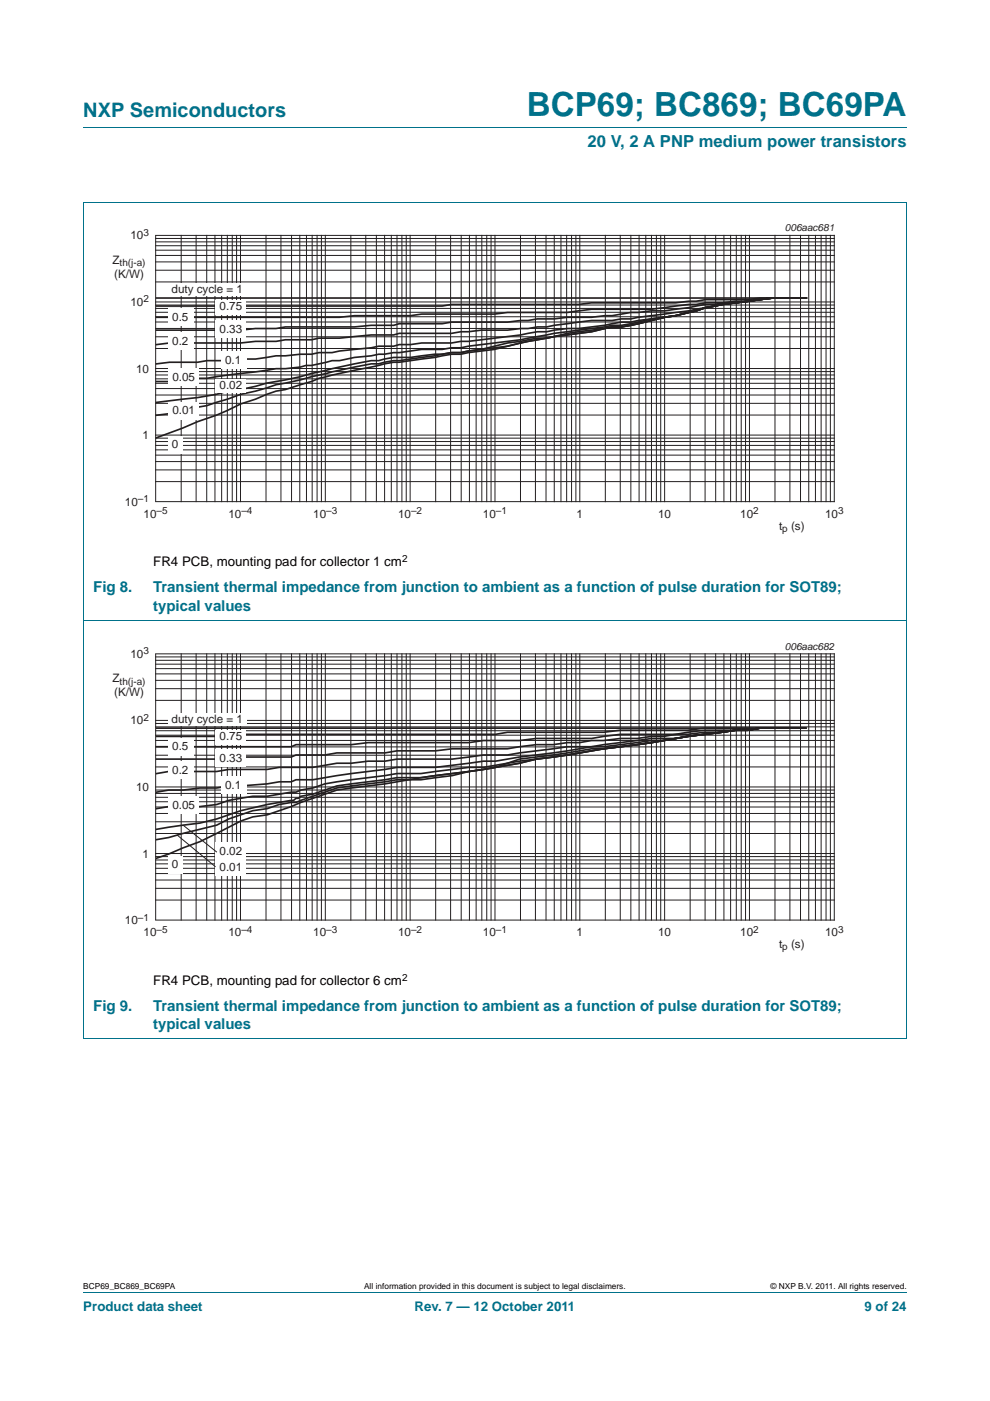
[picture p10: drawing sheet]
<svg xmlns="http://www.w3.org/2000/svg" width="210mm" height="297mm" viewBox="0 0 210 297" stroke-linecap="round" stroke-linejoin="round" font-family="sans-serif">
<path d="M17.7 27h174.6M17.6 42.9h174.7M17.7 42.9v177.3M192.3 42.9v177.3M17.6 131.6h174.7M17.6 220.3h174.7M17.7 273.9h174.6" fill="none" stroke="#00718a" stroke-width=".21"/>
<path d="M20.3 47.1h169.4v66.3h-169.4z" fill="none" stroke="#fff" stroke-width=".21"/>
<g fill="none" stroke="#231f20" stroke-width=".21">
<path d="M33 59.8h144M33 57.3h144M33 55.5h144M33 54.2h144M33 53h144M33 52.1h144M33 51.3h144M33 50.6h144M33 49.9h144v56.5h-144zM38.4 49.9v56.5M41.6 49.9v56.5M43.8 49.9v56.5"/>
<path d="M45.6 49.9v56.5M47 49.9v56.5M48.2 49.9v56.5M49.3 49.9v56.5M50.2 49.9v56.5M51 49.9v56.5M56.4 49.9v56.5M59.6 49.9v56.5M61.8 49.9v56.5M63.6 49.9v56.5M65 49.9v56.5M66.2 49.9v56.5"/>
<path d="M67.3 49.9v56.5M68.2 49.9v56.5M69 49.9v56.5M74.4 49.9v56.5M77.6 49.9v56.5M79.8 49.9v56.5M81.6 49.9v56.5M83 49.9v56.5M84.2 49.9v56.5M85.2 49.9v56.5M86.2 49.9v56.5M87 49.9v56.5"/>
<path d="M92.4 49.9v56.5M95.6 49.9v56.5M97.8 49.9v56.5M99.6 49.9v56.5M101 49.9v56.5M102.2 49.9v56.5M103.2 49.9v56.5M104.2 49.9v56.5M105 49.9v56.5M110.4 49.9v56.5M113.6 49.9v56.5M115.8 49.9v56.5"/>
<path d="M117.6 49.9v56.5M119 49.9v56.5M120.2 49.9v56.5M121.2 49.9v56.5M122.1 49.9v56.5M123 49.9v56.5M128.4 49.9v56.5M131.6 49.9v56.5M133.8 49.9v56.5M135.6 49.9v56.5M137 49.9v56.5M138.2 49.9v56.5"/>
<path d="M139.2 49.9v56.5M140.1 49.9v56.5M141 49.9v56.5M146.4 49.9v56.5M149.5 49.9v56.5M151.8 49.9v56.5M153.5 49.9v56.5M155 49.9v56.5M156.2 49.9v56.5M157.2 49.9v56.5M158.1 49.9v56.5M159 49.9v56.5"/>
<path d="M164.4 49.9v56.5M167.5 49.9v56.5M169.8 49.9v56.5M171.5 49.9v56.5M173 49.9v56.5M174.2 49.9v56.5M175.2 49.9v56.5M176.1 49.9v56.5M33 79.5h144M33 78.8h144M33 78.1h144M33 73.9h144"/>
<path d="M33 71.4h144M33 69.6h144M33 68.3h144M33 67.2h144M33 66.2h144M33 65.4h144M33 64.7h144M33 64h144M33 99.6h144M33 97.9h144M33 96.5h144M33 95.4h144"/>
<path d="M33 94.4h144M33 93.6h144M33 92.9h144M33 92.2h144M33 88h144M33 85.5h144M33 83.8h144M33 82.4h144M33 81.3h144M33 80.3h144M33 102.1h144"/>
</g>
<path d="M33.2 63.2h137.8M171 63.2h-9.9l-2.4 .3h-9.1l-2 .4h-1.5l-2.8 .3h-17.8l-2.8 .3h-26.9l-2 .4h-60.6M171 63.2h-7.1l-7.9 1h-6.4l-11.5 1.4h-12.6l-5.2 .7h-12.6l-2.8 .3h-15.5l-2.3 .3h-11.9l-3.2 .4h-38.8M171 63.2h-7.1l-5.2 .7h-2.7l-4.4 .6h-2l-3.5 .7-5.2 .7h-2.8l-2.7 .4h-1.6l-4 .6h-1.6l-2.7 .4h-5.2l-2.8 .3h-3.5l-2 .4h-1.6l-2.7 .3h-11.9l-2 .3h-9.1l-1.2 .4h-4.8l-3.5 .3h-14.7l-2 .4h-4.3l-3.2 .3h-17.8M171 63.2h-7.1l-2.8 .3a126 126 0 0 0-15 2.4l-10.7 1.4-1.6 .3h-2l-2 .4a36.3 36.3 0 0 0-9.5 .6l-4.3 .7h-2l-2 .4h-1.6l-2.7 .3h-5.6l-2.8 .3h-1.5l-2 .4h-11.1l-1.2 .3a57.1 57.1 0 0 0-11.5 .7h-4.3l-1.6 .3h-5.6l-2 .4h-4.3l-3.2 .3h-15l-2.8 .4M171 63.2h-7.1l-2.8 .3a96.2 96.2 0 0 0-11.5 1.7 60 60 0 0 1-14.2 2.8l-1.6 .3h-2a56.3 56.3 0 0 1-11.5 1.4l-4.3 .6h-2l-3.6 .7-11.1 1.4h-1.5l-2 .3h-6.4l-2.3 .4h-2.4l-1.2 .3h-3.2l-1.6 .3-6.7 .7-1.6 .4h-2.7l-1.6 .3h-2.4l-3.2 .3h-2l-4.3 .7h-3.2l-2.7 .4h-4.4l-2 .3h-5.9l-2.8 .3M171 63.2h-7.1l-2.8 .3a96 96 0 0 0-11.5 1.7 54 54 0 0 1-11.5 2.4 29.3 29.3 0 0 1-8.3 1.4l-1.6 .3-10.7 1.4-7.1 1.3-11.1 1.4-1.5 .3h-2l-2 .4a32.2 32.2 0 0 0-9.1 .7h-1.2l-8.3 1-3.2 .7h-1.6l-4.3 1h-1.2l-1.2 .3-3.2 .4h-2l-14.6 2h-2l-5.9 .7h-2.8M171 63.2h-7.1l-2.8 .3a96 96 0 0 0-11.5 1.7 53.8 53.8 0 0 1-8.7 2.1l-7.1 1.7-2 .3h-2l-1.6 .4a61.1 61.1 0 0 0-12.2 2h-2l-6.3 1-5.6 1.4-4.3 .7h-2l-2 .3h-1.6l-5.1 .7h-3.6l-3.2 .7h-1.6l-8.3 1.7-9.9 2.3-3.9 .7-5.6 1.4-2.7 .3-2.4 .7-4 .7-8.7 1M171 63.2h-7.1l-2.8 .3a96 96 0 0 0-11.5 1.7 53.9 53.9 0 0 1-8.7 2.1l-7.1 1.7-2 .3h-2a48.9 48.9 0 0 1-9.5 1.7l-2.8 .4-5.5 1-4.3 1-8.4 1-1.5 .4h-2l-3.6 .6-7.5 1.1h-1.2l-3.2 .6h-1.6l-3.5 .7-9.1 2.1-2.4 .6-5.2 1.1-4.3 1.3-3.2 .7-7.1 2.4-7.9 1.7-2.8 .3M171 63.2h-7.1l-2.8 .3a96 96 0 0 0-11.5 1.7 53.9 53.9 0 0 1-8.7 2.1l-7.1 1.7-2 .3h-2a48.9 48.9 0 0 1-9.5 1.7l-2.7 .4a124.4 124.4 0 0 0-12.7 2.7l-5.6 .7-1.5 .3h-2l-3.6 .7-7.5 1a22.6 22.6 0 0 0-6 1l-11 2.4-1.6 .7-5.6 1.7-2 .3-4.3 1.7-3.2 1.1-5.1 2.3-4 1.4-3.2 1.4-5.5 2" fill="none" stroke="#231f20" stroke-width=".35"/>
<g fill="#fff">
<path d="M35.7 92.5h3v3.7h-3z"/>
<path d="M35.7 60.1h16.5v2.7h-16.5z"/>
<path d="M35.7 85.2h6.5v3.7h-6.5z"/>
<path d="M45.7 80.4h6.5v2.8h-6.5z"/>
<path d="M35.7 78.1h6.5v3.7h-6.5z"/>
<path d="M46.9 74.5h5.3v3.7h-5.3z"/>
<path d="M35.7 70.5h5.3v3.8h-5.3z"/>
<path d="M45.7 67.9h6.5v3.7h-6.5z"/>
<path d="M35.7 65.4h5.3v3.7h-5.3z"/>
<path d="M45.7 63.6h6.5v3.1h-6.5z"/>
</g>
<path d="M20.3 135.8h169.4v66.3h-169.4z" fill="none" stroke="#fff" stroke-width=".21"/>
<g fill="none" stroke="#231f20" stroke-width=".21">
<path d="M33 140h144M33 139.3h144M33 138.6h144v56.5h-144zM38.4 138.6v56.5M41.6 138.6v56.5M43.8 138.6v56.5M45.6 138.6v56.5M47 138.6v56.5M48.2 138.6v56.5M49.3 138.6v56.5M50.2 138.6v56.5M51 138.6v56.5"/>
<path d="M56.4 138.6v56.5M59.6 138.6v56.5M61.8 138.6v56.5M63.6 138.6v56.5M65 138.6v56.5M66.2 138.6v56.5M67.3 138.6v56.5M68.2 138.6v56.5M69 138.6v56.5M74.4 138.6v56.5M77.6 138.6v56.5M79.8 138.6v56.5"/>
<path d="M81.6 138.6v56.5M83 138.6v56.5M84.2 138.6v56.5M85.2 138.6v56.5M86.2 138.6v56.5M87 138.6v56.5M92.4 138.6v56.5M95.6 138.6v56.5M97.8 138.6v56.5M99.6 138.6v56.5M101 138.6v56.5M102.2 138.6v56.5"/>
<path d="M103.2 138.6v56.5M104.2 138.6v56.5M105 138.6v56.5M110.4 138.6v56.5M113.6 138.6v56.5M115.8 138.6v56.5M117.6 138.6v56.5M119 138.6v56.5M120.2 138.6v56.5M121.2 138.6v56.5M122.1 138.6v56.5M123 138.6v56.5"/>
<path d="M128.4 138.6v56.5M131.6 138.6v56.5M133.8 138.6v56.5M135.6 138.6v56.5M137 138.6v56.5M138.2 138.6v56.5M139.2 138.6v56.5M140.1 138.6v56.5M141 138.6v56.5M146.4 138.6v56.5M149.5 138.6v56.5M151.8 138.6v56.5"/>
<path d="M153.5 138.6v56.5M155 138.6v56.5M156.2 138.6v56.5M157.2 138.6v56.5M158.1 138.6v56.5M159 138.6v56.5M164.4 138.6v56.5M167.5 138.6v56.5M169.8 138.6v56.5M171.5 138.6v56.5M173 138.6v56.5M174.2 138.6v56.5"/>
<path d="M175.2 138.6v56.5M176.1 138.6v56.5M33 158.4h144M33 157h144M33 155.9h144M33 154.9h144M33 154.1h144M33 153.4h144M33 152.7h144M33 148.5h144M33 146h144M33 144.2h144"/>
<path d="M33 142.9h144M33 141.8h144M33 140.8h144M33 176.7h144M33 174.2h144M33 172.5h144M33 171.1h144M33 170h144M33 169h144M33 168.2h144M33 167.5h144M33 166.9h144"/>
<path d="M33 162.6h144M33 160.1h144M33 190.8h144M33 188.3h144M33 186.6h144M33 185.2h144M33 184.1h144M33 183.2h144M33 182.3h144M33 181.6h144M33 181h144"/>
</g>
<path d="M33.2 154.4h137.6M170.8 154.4h-21.4l-3.5 .4h-14.3l-3.6 .5h-20.4l-2.5 .4h-56.6l-2.5 .4h-12.8M170.8 154.4h-9.6l-2.6 .4h-9.2l-6.1 .9h-11.7l-6.1 .9h-11.7l-3.6 .4h-7.7l-3 .4h-21.4l-3.6 .5h-11.7l-1 .4h-28.6M170.8 154.4h-9.6l-2.6 .4h-2.5l-3.1 .5h-3.6l-3.5 .4h-2.6l-2.5 .4h-2.6l-3 .5h-3.6l-3.6 .4h-2.5l-2.6 .4h-2.5l-3.1 .5h-3.5l-6.2 .9h-11.7l-3.6 .4h-8.1l-2.6 .4h-10.2l-2.5 .5h-6.1l-1 .4h-13.3l-2.5 .4h-12.8M170.8 154.4h-9.6l-2.6 .4h-2.5l-12.8 1.8h-5.1l-12.7 1.7h-5.1l-12.8 1.8h-5.1l-6.6 .8h-11.7l-2.6 .5h-3.5l-3.6 .4h-3.1l-5 .9h-7.2l-2.5 .4h-8.2l-2.5 .5h-10.2l-2.6 .4M170.8 154.4h-9.6l-2.6 .4h-2.5l-10.2 1.3-5.1 .9h-2.6l-10.2 1.3h-2.5a183.4 183.4 0 0 1-15.3 2.2l-5.1 .9h-2.6l-10.2 1.3h-8.1l-2.6 .4a184.4 184.4 0 0 0-15.2 2.2h-3.6l-1 .5h-2.6l-2.5 .4-5.6 .4h-2.6l-2.5 .5h-3.6l-3.6 .4h-3l-2.6 .4M170.8 154.4h-9.6l-2.6 .4h-2.5a310.5 310.5 0 0 0-20.9 3.1l-7.2 .9h-2.5a184.3 184.3 0 0 1-15.3 2.1l-2.6 .9-5.1 .9h-3l-10.2 1.3h-5.1l-12.8 1.8-2.5 .4-2.5 .9-2.6 .4-1 .4h-1l-5.1 .9h-3.1l-5.1 .9-2.5 .9-3.6 .4h-6.6l-2.6 .4M170.8 154.4h-9.6l-2.6 .4h-2.5a310.2 310.2 0 0 0-20.9 3.1l-7.2 .9a214.4 214.4 0 0 1-17.8 2.6l-2.6 .4-2.5 .9-5.6 .9-10.2 1.3h-5.1l-12.8 1.7-5 1.8-2.6 .4-.5 .5h-.5l-.5 .4a67.8 67.8 0 0 0-16.3 3.9l-3.6 .9-9.2 1.3M170.8 154.4h-9.6l-2.6 .4h-2.5a310.2 310.2 0 0 0-20.9 3.1l-7.2 .9-7.6 1.3-6.6 .8a172.7 172.7 0 0 1-21.5 3.5l-5.6 .9h-2.5l-12.8 1.8-8.6 3h-1l-2.6 .5-2.5 .8-3.1 .5-5.1 1.7-2.5 1.3-10.2 2.7-2.6 .4M170.8 154.4h-9.6l-2.6 .4h-2.5a310.2 310.2 0 0 0-20.9 3.1l-7.2 .9-7.6 1.3-6.6 .8a163.4 163.4 0 0 1-14.3 2.7l-3.6 .8-6.6 .9h-2.6l-5.1 .9-10.2 1.3a68.9 68.9 0 0 0-9.6 3.5l-5.1 1.8-3.1 .4-2.5 .9-8.7 4.4-9.2 3.5" fill="none" stroke="#231f20" stroke-width=".35"/>
<g fill="#fff">
<path d="M35.7 181.5h3v3.8h-3z"/>
<path d="M35.7 151.3h16.5v2.7h-16.5z"/>
<path d="M45.7 182h6.5v3.8h-6.5z"/>
<path d="M35.7 168.8h6.5v3.8h-6.5z"/>
<path d="M46.9 164.6h5.3v3.7h-5.3z"/>
<path d="M35.7 161.5h5.3v3.7h-5.3z"/>
<path d="M45.7 158.9h6.5v3.7h-6.5z"/>
<path d="M35.7 156.4h5.3v3.7h-5.3z"/>
<path d="M45.7 154.8h6.5v3.1h-6.5z"/>
<path d="M45.7 178.6h6.5v3.8h-6.5z"/>
</g>
<path d="M37.5 177l8.2 6.8M38.8 174.9l7.2 5.8" fill="none" stroke="#231f20" stroke-width=".21"/>
<text font-size="7" fill="#00718a" x="111.7" y="24.6">BCP69; BC869; BC69PA</text>
<text font-size="4.2" fill="#00718a" x="17.7" y="24.9">NXP Semiconductors</text>
<text font-size="3.5" fill="#00718a" x="124.6" y="31.1">20 V, 2 A PNP medium power transistors</text>
<g font-size="3.2" fill="#00718a">
<text x="19.8" y="125.6">Fig 8.</text>
<text x="32.5" y="125.6">Transient thermal impedance from junction to ambient as a function of pulse duration for SOT89;</text>
<text x="32.5" y="129.5">typical values</text>
<text x="19.8" y="214.3">Fig 9.</text>
<text x="32.5" y="214.3">Transient thermal impedance from junction to ambient as a function of pulse duration for SOT89;</text>
<text x="32.5" y="218.2">typical values</text>
</g>
<g font-size="2.8">
<text x="32.5" y="120.1">FR4 PCB, mounting pad for collector 1 cm</text>
<text x="32.5" y="208.8">FR4 PCB, mounting pad for collector 6 cm</text>
</g>
<g font-size="2.8" fill="#00718a">
<text x="17.7" y="277.9">Product data sheet</text>
<text x="87.9" y="277.9">Rev. 7 — 12 October 2011</text>
<text x="183.4" y="277.9">9 of 24</text>
</g>
<g font-size="2.5" fill="#231f20">
<text x="27.7" y="50.8">10</text>
<text x="23.9" y="55.9">Z</text>
<text x="24.2" y="58.9">(K/W)</text>
<text x="27.7" y="64.9">10</text>
<text x="36.4" y="62.1">duty cycle = 1</text>
<text x="46.6" y="65.8">0.75</text>
<text x="36.5" y="68">0.5</text>
<text x="46.6" y="70.5">0.33</text>
<text x="36.5" y="73.1">0.2</text>
<text x="47.8" y="77.1">0.1</text>
<text x="28.9" y="79">10</text>
<text x="36.6" y="80.7">0.05</text>
<text x="46.6" y="82.5">0.02</text>
<text x="36.6" y="87.8">0.01</text>
<text x="30.2" y="93.1">1</text>
<text x="36.4" y="95.1">0</text>
<text x="26.5" y="107.2">10</text>
<text x="30.5" y="109.7">10</text>
<text x="48.5" y="109.7">10</text>
<text x="66.4" y="109.7">10</text>
<text x="84.4" y="109.7">10</text>
<text x="102.4" y="109.7">10</text>
<text x="122.3" y="109.7">1</text>
<text x="139.6" y="109.7">10</text>
<text x="157" y="109.7">10</text>
<text x="165.2" y="112.3">t</text>
<text x="167.8" y="112.3">(s)</text>
<text x="175" y="109.7">10</text>
<text x="27.7" y="139.5">10</text>
<text x="23.9" y="144.7">Z</text>
<text x="24.2" y="147.6">(K/W)</text>
<text x="27.7" y="153.6">10</text>
<text x="36.4" y="153.3">duty cycle = 1</text>
<text x="36.5" y="159">0.5</text>
<text x="46.6" y="161.5">0.33</text>
<text x="46.6" y="157">0.75</text>
<text x="28.9" y="167.7">10</text>
<text x="36.5" y="164.1">0.2</text>
<text x="47.8" y="167.2">0.1</text>
<text x="36.6" y="171.4">0.05</text>
<text x="30.2" y="181.8">1</text>
<text x="36.4" y="184.1">0</text>
<text x="46.6" y="184.6">0.01</text>
<text x="46.6" y="181.2">0.02</text>
<text x="26.5" y="195.9">10</text>
<text x="30.5" y="198.5">10</text>
<text x="48.5" y="198.5">10</text>
<text x="66.4" y="198.5">10</text>
<text x="84.4" y="198.5">10</text>
<text x="102.4" y="198.5">10</text>
<text x="122.3" y="198.5">1</text>
<text x="139.6" y="198.5">10</text>
<text x="157" y="198.5">10</text>
<text x="165.2" y="201">t</text>
<text x="167.8" y="201">(s)</text>
<text x="175" y="198.5">10</text>
</g>
<g font-size="2.1" fill="#231f20">
<text x="30.4" y="50">3</text>
<text x="166.5" y="49.1">006aac681</text>
<text x="25.4" y="56.4">th(j-a)</text>
<text x="30.4" y="64.1">2</text>
<text x="29.3" y="106.5">–1</text>
<text x="33.2" y="109">–5</text>
<text x="51.2" y="109">–4</text>
<text x="69.2" y="109">–3</text>
<text x="87.2" y="109">–2</text>
<text x="105.2" y="109">–1</text>
<text x="159.7" y="109">2</text>
<text x="165.9" y="112.8">p</text>
<text x="177.7" y="109">3</text>
<text x="166.5" y="137.8">006aac682</text>
<text x="30.4" y="138.7">3</text>
<text x="25.4" y="145.2">th(j-a)</text>
<text x="30.4" y="152.8">2</text>
<text x="29.3" y="195.2">–1</text>
<text x="33.2" y="197.7">–5</text>
<text x="51.2" y="197.7">–4</text>
<text x="69.2" y="197.7">–3</text>
<text x="87.2" y="197.7">–2</text>
<text x="105.2" y="197.7">–1</text>
<text x="159.7" y="197.7">2</text>
<text x="177.7" y="197.7">3</text>
<text x="165.9" y="201.5">p</text>
</g>
<g font-size="2.1">
<text x="85.3" y="119.2">2</text>
<text x="85.3" y="207.9">2</text>
</g>
<g font-size="1.8">
<text x="17.7" y="273.3">BCP69_BC869_BC69PA</text>
<text x="77.2" y="273.3">All information provided in this document is subject to legal disclaimers.</text>
<text x="163.4" y="273.3">© NXP B.V. 2011. All rights reserved.</text>
</g>
</svg>
